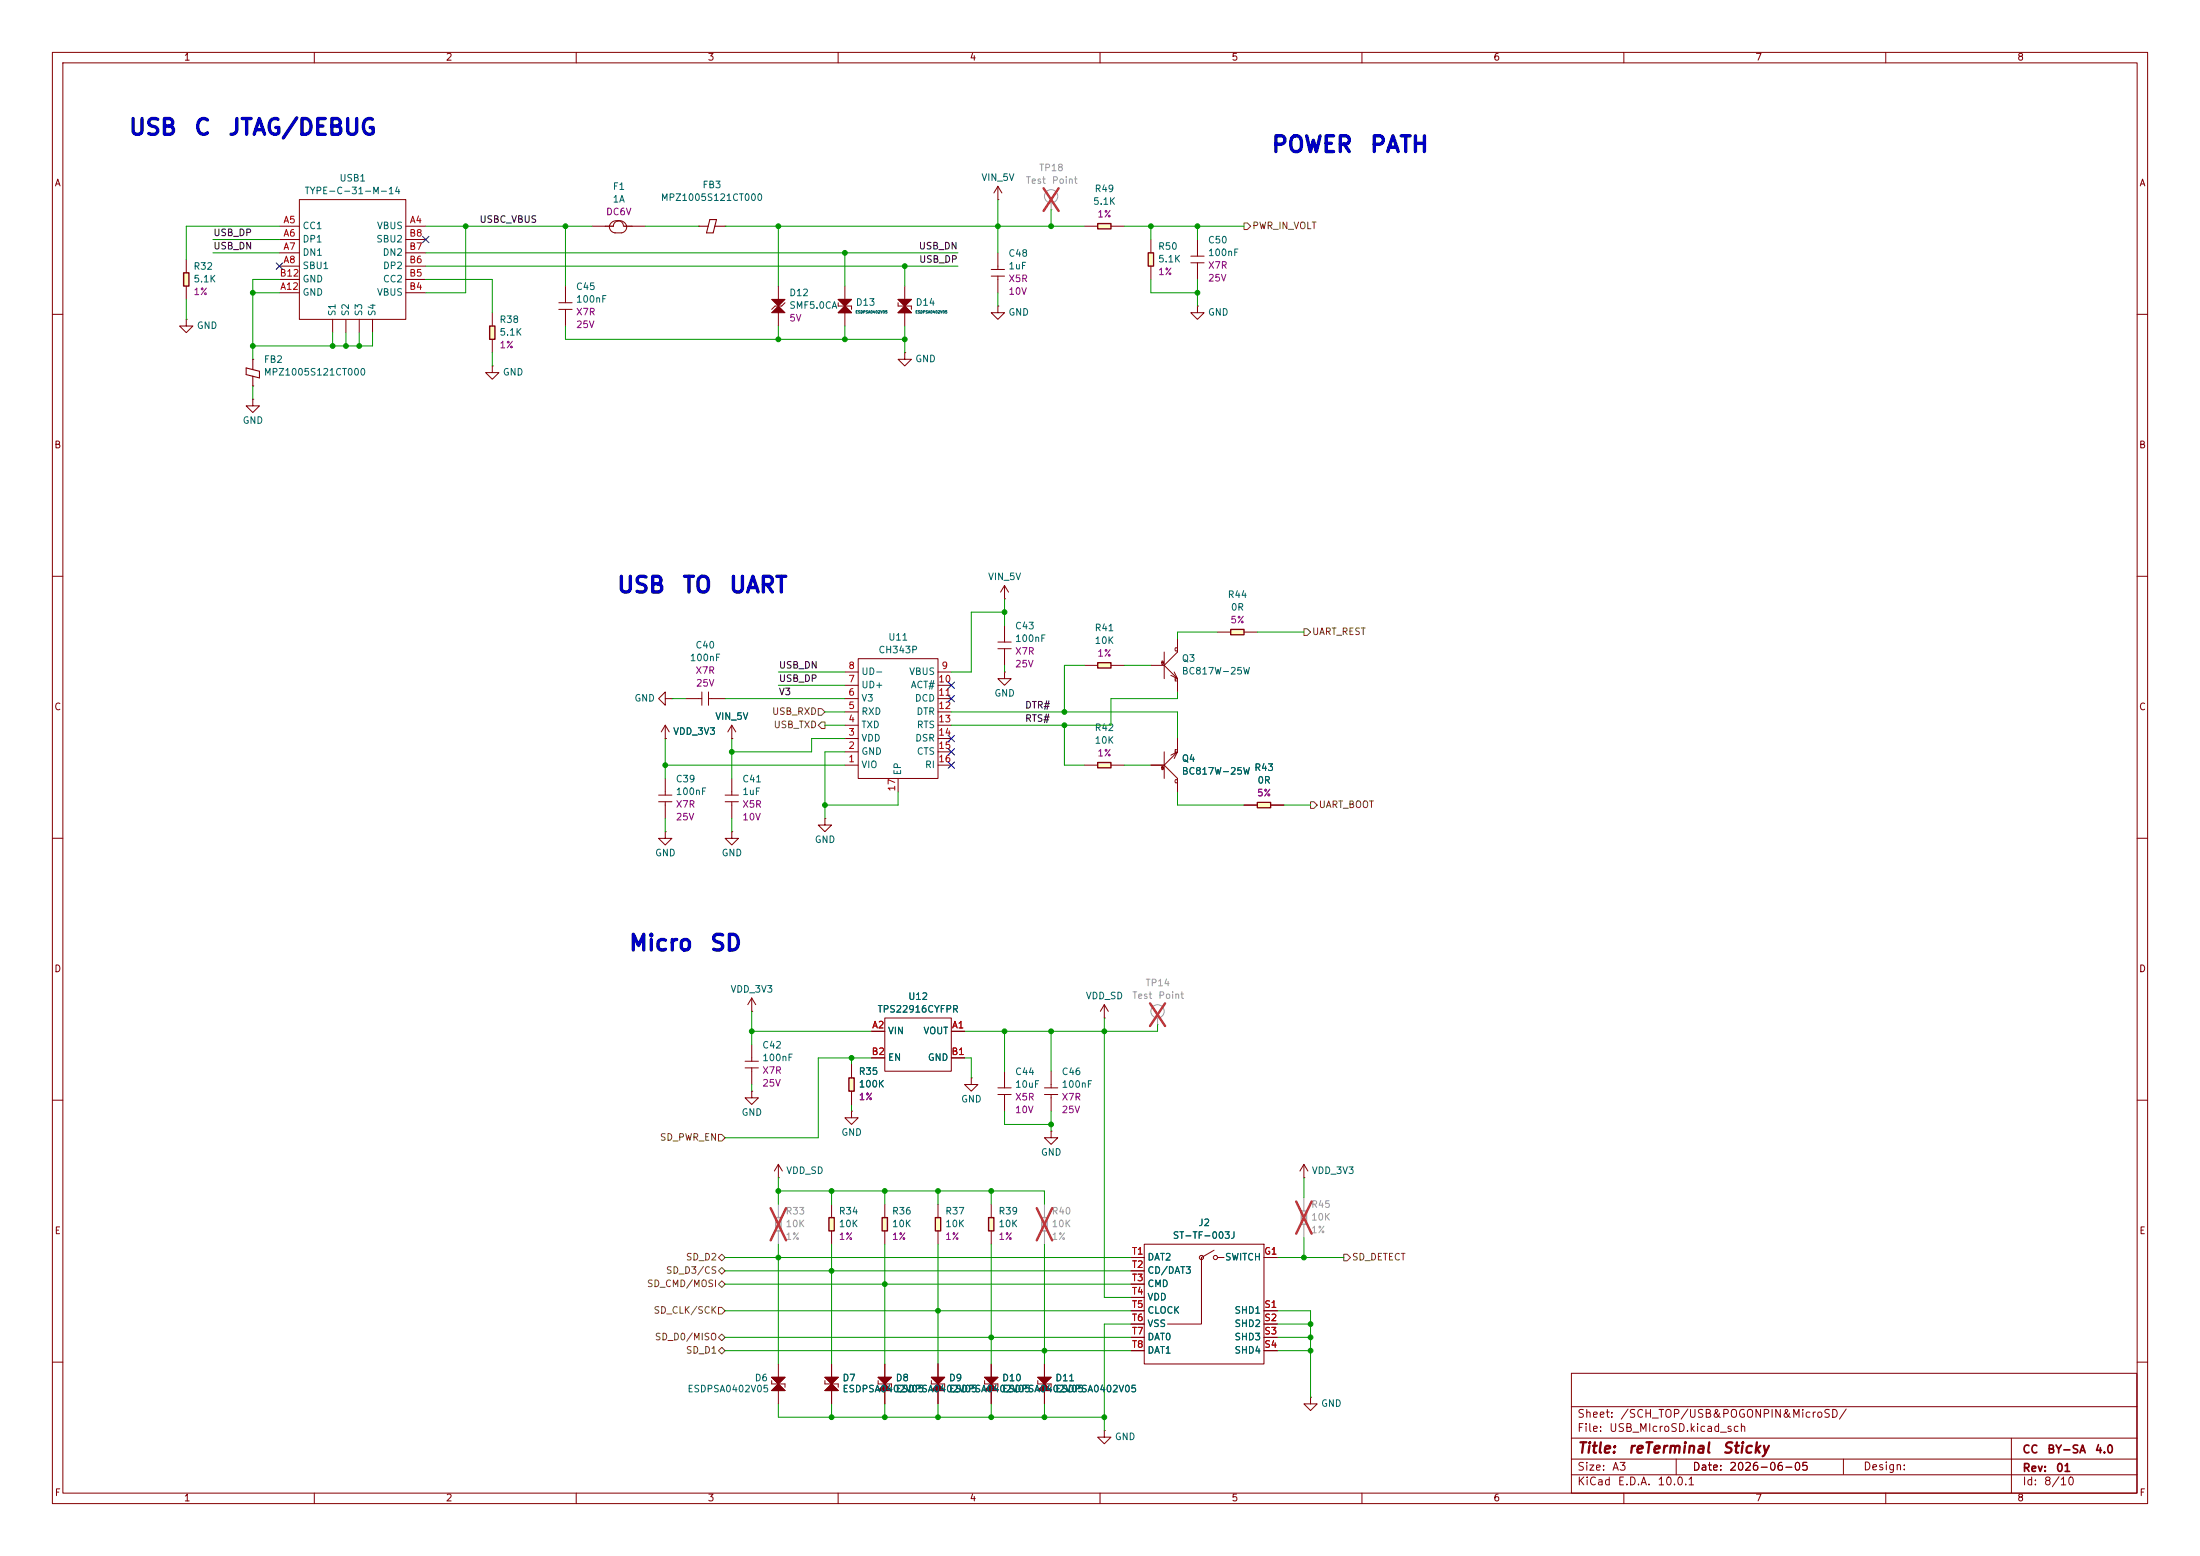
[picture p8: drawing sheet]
<svg xmlns="http://www.w3.org/2000/svg" width="420mm" height="297mm" viewBox="0 0 420 297" stroke-linecap="round" stroke-linejoin="round" font-family="sans-serif">
<g fill="none" stroke="#840000" stroke-width=".19">
<path d="M10 10h400v277h-400zM12 12h396v273h-396zM60 10v2M110 10v2M160 10v2M210 10v2M260 10v2M310 10v2M360 10v2M10 60h2M408 60h2M10 110h2"/>
<path d="M408 110h2M10 160h2M408 160h2M10 210h2M408 210h2M10 260h2M300 262.1h107.9v22.9h-107.9zM300 278.5h108M300 274.5h108M300 268.5h108M320 278.5v3M351.9 278.5v2.9"/>
<path d="M384 274.5v4M384 278.5v6.5M408 260h2M60 285v2M110 285v2M160 285v2M210 285v2M260 285v2M300 281.5h108M310 285v2M360 285v2"/>
</g>
<path d="M219.2 48.3h1v2.5h-1z" fill="#ffffc2"/>
<path d="M219.2 48.3h1v2.5h-1z" fill="none" stroke="#840000" stroke-width=".25"/>
<g fill="none" stroke="#840000" stroke-width=".19">
<path d="M219.7 45.7v2.6M219.7 50.8v2.5M210.8 194.3h.1M210.8 191.8l-.7 1.2M210.8 191.8l.8 1.2M210.8 191.8v2.5M143.5 208.3v1.3h1.3l-1.3 1.2-1.3-1.2h1.3M143.5 208.3h.1M248.9 224.8h.1M248.9 222.2l-.7 1.3M248.9 222.2l.8 1.3M248.9 222.2v2.6"/>
<path d="M147.3 262.9h2.6l-2.6 2.5h2.6zM147.3 263.5v.7h2.6v.6M148.6 260.3v2.6M148.6 265.4v2.6M250.2 266.7v1.3h1.3l-1.3 1.2-1.3-1.2h1.3M250.2 266.7h.1"/>
</g>
<g fill="#840000" stroke="#840000" stroke-width=".19">
<path d="M147.3 265.4l1.3-1.2 1.3 1.2z"/>
<path d="M147.3 262.9h2.6l-1.3 1.3z"/>
</g>
<path d="M248.4 231.1h1v2.6h-1z" fill="#f0f0f0"/>
<path d="M248.4 231.1h1v2.6h-1z" fill="none" stroke="#a1a1a1" stroke-width=".25"/>
<path d="M248.9 228.6v2.5M248.9 233.7v2.5" fill="none" stroke="#a1a1a1" stroke-width=".19"/>
<path d="M247.4 229.3l3 6.2M250.4 229.3l-3 6.2" fill="none" stroke="#e12e31" stroke-width=".46"/>
<g fill="none" stroke="#840000" stroke-width=".19">
<path d="M106.7 57.8h2.5M106.7 59.1h2.5M107.9 54.6v3.2M107.9 59.1v3.1M148.6 54.6v2.6M148.6 59.7v2.5M149.9 57.8l-.7 .6h-1.2l-.7 .7M160 57.8v.6h2.6v.7M160 57.2h2.6l-2.6 2.5h2.6zM161.3 54.6v2.6M161.3 59.7v2.5M171.4 57.8v.6h2.6v.7"/>
<path d="M171.4 57.2h2.6l-2.6 2.5h2.6zM172.7 54.6v2.6M172.7 59.7v2.5M172.7 67.3v1.3h1.3l-1.3 1.3-1.3-1.3h1.3M172.7 67.3h.1M139.7 138.4l-.8 1.3M139.7 138.4l.8 1.3M139.7 138.4v2.6M139.7 141h.1M143.5 199.4v3.2M166.4 196.9h2.5M168.9 194.3h12.7v10.2h-12.7z"/>
<path d="M181.6 196.9h2.5M142.2 202.6h2.6M142.2 203.8h2.6M143.5 203.8v3.2M166.4 201.9h2.5M181.6 201.9h2.5"/>
</g>
<g fill="#840000" stroke="#840000" stroke-width=".19">
<path d="M147.3 59.7l1.3-1.3 1.3 1.3z"/>
<path d="M147.3 57.2h2.6l-1.3 1.2z"/>
<path d="M160 59.7l1.3-1.3 1.3 1.3z"/>
<path d="M160 57.2h2.6l-1.3 1.2z"/>
<path d="M171.4 59.7l1.3-1.3 1.3 1.3z"/>
<path d="M171.4 57.2h2.6l-1.3 1.2z"/>
</g>
<path d="M162.1 205.7h1v2.6h-1z" fill="#ffffc2"/>
<path d="M162.1 205.7h1v2.6h-1z" fill="none" stroke="#840000" stroke-width=".25"/>
<g fill="none" stroke="#840000" stroke-width=".19">
<path d="M57.1 38.1h20.4v22.9h-20.4zM53.3 43.2h3.8M53.3 45.7h3.8M53.3 48.3h3.8M53.3 50.8h3.8M53.3 55.9h3.8M53.3 53.3h3.8M77.5 43.2h3.8M77.5 45.7h3.8M77.5 48.3h3.8M77.5 50.8h3.8M77.5 55.9h3.8"/>
<path d="M77.5 53.3h3.8M48.3 73.7h.1M48.3 68.6h.1M48.3 76.2v1.3h1.2l-1.2 1.2-1.3-1.2h1.3M48.3 76.2h.1M63.5 61v2.5M66 61v2.5M68.6 61v2.5M71.1 61v2.5M94 69.9v1.2h1.2l-1.2 1.3-1.3-1.3h1.3M94 69.9h.1M130.8 133.4h3.2"/>
<path d="M134 132.1v2.5M135.3 133.4h3.1M135.3 132.1v2.5M161.3 138.4h2.5M161.3 135.9h2.5M161.3 133.4h2.5M161.3 130.8h2.5M161.3 128.3h2.5M163.8 125.7h15.3v22.9h-15.3zM179.1 138.4h2.5M179.1 135.9h2.5M179.1 133.4h2.5"/>
<path d="M179.1 130.8h2.5M179.1 128.3h2.5M138.4 151.8h2.6M138.4 153h2.6M139.7 148.6v3.2M139.7 153v3.2M161.3 146.1h2.5M161.3 143.5h2.5M161.3 141h2.5M171.4 148.6v2.5M179.1 146.1h2.5M179.1 143.5h2.5"/>
<path d="M179.1 141h2.5M162.6 203.2v2.5M162.6 208.3v2.5M198.1 262.9h2.6l-2.6 2.5h2.6zM198.1 263.5v.7h2.6v.6M199.4 260.3v2.6M199.4 265.4v2.6"/>
</g>
<g fill="#840000" stroke="#840000" stroke-width=".19">
<path d="M199.4 264.2l1.3 1.2h-2.6z"/>
<path d="M198.1 262.9h2.6l-1.3 1.3z"/>
</g>
<path d="M47 70.2l2.5 .7v1.2l-2.5-.6zM48.3 68.6v1.9M48.3 71.8v1.9" fill="none" stroke="#840000" stroke-width=".2"/>
<path d="M93.5 62.2h1v2.6h-1z" fill="#ffffc2"/>
<path d="M93.5 62.2h1v2.6h-1z" fill="none" stroke="#840000" stroke-width=".25"/>
<path d="M94 59.7v2.5M35.6 61v1.2h-1.3l1.3 1.3 1.2-1.3h-1.2M35.6 61h.1M94 64.8v2.5M143.5 193h.1M143.5 190.5l-.8 1.3M143.5 190.5l.8 1.3M143.5 190.5v2.5" fill="none" stroke="#840000" stroke-width=".19"/>
<path d="M35.1 52.1h1v2.5h-1z" fill="#ffffc2"/>
<path d="M35.1 52.1h1v2.5h-1zM115.6 43.2h1.5M119.1 43.2h1.5" fill="none" stroke="#840000" stroke-width=".25"/>
<g fill="none" stroke="#840000" stroke-width=".19">
<path d="M35.6 49.5v2.6M35.6 54.6v2.6M113 43.2h2.6M117.1 43.2a.96 .96 0 0 1 1-1 .96 .96 0 0 1 .9 1M117.9 42.2a1.23 1.23 0 0 1 1.6 .6 1.23 1.23 0 0 1-.6 1.6l-1.6 .1M118 42.2a1.19 1.19 0 0 0-1.6 .8 1.19 1.19 0 0 0 1 1.4l.1 .1M120.6 43.2h2.6M133.3 43.2h.1M138.4 43.2h.1M189.2 51.4h2.6M189.2 52.7h2.6M190.5 58.4v1.3h1.3l-1.3 1.3-1.3-1.3h1.3"/>
<path d="M190.5 58.4h.1M190.5 48.3v3.1M190.5 52.7v3.2M227.3 48.9h2.6M227.3 50.2h2.6M228.6 58.4v1.3h1.3l-1.3 1.3-1.3-1.3h1.3M228.6 58.4h.1M228.6 45.7v3.2M228.6 50.2v3.1M127 133.4v-1.3l-1.3 1.3 1.3 1.2v-1.2h1.3M127 138.4l-.8 1.3M127 138.4l.8 1.3"/>
<path d="M127 138.4v2.6M128.3 133.4h.1M127 141h.1M200.7 215.9v1.3h1.2l-1.2 1.2-1.3-1.2h1.3M200.7 215.9h.1M148.6 224.8h.1M148.6 222.2l-.8 1.3M148.6 222.2l.8 1.3M148.6 222.2v2.6"/>
</g>
<path d="M133.3 43.2h1.9M135.5 41.9h1.3l-.7 2.6h-1.2zM136.5 43.2h1.9" fill="none" stroke="#840000" stroke-width=".2"/>
<g fill="none" stroke="#a1a1a1" stroke-width=".19">
<path d="M200.7 38.7v1.3M200.7 40h.1"/>
<circle cx="200.7" cy="37.5" r="1.27"/>
</g>
<path d="M199.2 35.9l2.9 4.4M202.1 35.9l-2.9 4.4" fill="none" stroke="#e12e31" stroke-width=".46"/>
<path d="M209.5 42.7h2.6v1h-2.6z" fill="#ffffc2"/>
<path d="M209.5 42.7h2.6v1h-2.6z" fill="none" stroke="#840000" stroke-width=".25"/>
<g fill="none" stroke="#840000" stroke-width=".19">
<path d="M190.5 38.1h.1M190.5 35.6l-.8 1.2M190.5 35.6l.8 1.2M190.5 35.6v2.5M207 43.2h2.5M212.1 43.2h2.5M199.4 207.6h2.5M199.4 208.9h2.5M200.7 204.5v3.1M200.7 208.9v3.2M218.4 237.5h22.9v22.8h-22.9zM231.8 238.6l-2.4 1.4v12.7h-6.5"/>
<path d="M215.9 240h2.5M215.9 250.2h2.5M215.9 252.7h2.5M215.9 255.3h2.5M215.9 257.8h2.5M215.9 242.6h2.5M215.9 245.1h2.5M215.9 247.6h2.5M232.4 240h1.3M241.3 240h2.5M241.3 250.2h2.5M241.3 252.7h2.5"/>
<path d="M241.3 255.3h2.5M241.3 257.8h2.5"/>
<circle cx="229.4" cy="240" r=".4"/>
<circle cx="232" cy="240" r=".4"/>
</g>
<path d="M209.5 126.5h2.6v1h-2.6z" fill="#ffffc2"/>
<path d="M209.5 126.5h2.6v1h-2.6z" fill="none" stroke="#840000" stroke-width=".25"/>
<path d="M191.8 119.4v3.2M190.5 122.6h2.5M190.5 123.8h2.5M191.8 123.8v3.2M207 127h2.5M212.1 127h2.5M190.5 207.6h2.5M190.5 208.9h2.5M191.8 204.5v3.1M191.8 208.9v3.2" fill="none" stroke="#840000" stroke-width=".19"/>
<path d="M234.9 120.1h2.6v1.1h-2.6z" fill="#ffffc2"/>
<path d="M234.9 120.1h2.6v1.1h-2.6z" fill="none" stroke="#840000" stroke-width=".25"/>
<g fill="none" stroke="#840000" stroke-width=".19">
<path d="M191.8 114.3h.1M191.8 111.8l-.8 1.2M191.8 111.8l.7 1.2M191.8 111.8v2.5M232.4 120.7h2.5M237.5 120.7h2.5M125.7 151.8h2.6M125.7 153h2.6M127 158.8v1.2h1.3l-1.3 1.3-1.3-1.3h1.3M127 158.8h.1M127 148.6v3.2M127 153v3.2"/>
<path d="M139.7 158.8v1.2h1.3l-1.3 1.3-1.3-1.3h1.3M139.7 158.8h.1M157.5 156.2v1.3h1.2l-1.2 1.3-1.3-1.3h1.3M157.5 156.2h.1M162.6 212.1v1.3h1.2l-1.2 1.2-1.3-1.2h1.3M162.6 212.1h.1M185.4 205.7v1.3h1.3l-1.3 1.3-1.3-1.3h1.3M185.4 205.7h.1"/>
</g>
<path d="M168.4 232.4h1v2.5h-1z" fill="#ffffc2"/>
<path d="M168.4 232.4h1v2.5h-1z" fill="none" stroke="#840000" stroke-width=".25"/>
<path d="M168.9 229.9v2.5M168.9 234.9v2.6" fill="none" stroke="#840000" stroke-width=".19"/>
<path d="M178.6 232.4h1v2.5h-1z" fill="#ffffc2"/>
<path d="M178.6 232.4h1v2.5h-1z" fill="none" stroke="#840000" stroke-width=".25"/>
<path d="M179.1 229.9v2.5M179.1 234.9v2.6" fill="none" stroke="#840000" stroke-width=".19"/>
<path d="M188.7 232.4h1v2.5h-1z" fill="#ffffc2"/>
<path d="M188.7 232.4h1v2.5h-1z" fill="none" stroke="#840000" stroke-width=".25"/>
<path d="M189.2 229.9v2.5M189.2 234.9v2.6" fill="none" stroke="#840000" stroke-width=".19"/>
<path d="M198.9 232.4h1v2.5h-1z" fill="#f0f0f0"/>
<path d="M198.9 232.4h1v2.5h-1z" fill="none" stroke="#a1a1a1" stroke-width=".25"/>
<path d="M199.4 229.9v2.5M199.4 234.9v2.6" fill="none" stroke="#a1a1a1" stroke-width=".19"/>
<path d="M197.9 230.6l3 6.2M200.9 230.6l-3 6.2" fill="none" stroke="#e12e31" stroke-width=".46"/>
<g fill="none" stroke="#840000" stroke-width=".19">
<path d="M191.8 128.3v1.2h1.2l-1.2 1.3-1.3-1.3h1.3M191.8 128.3h.1M219.7 127h2.5M222.2 124.5v5M222.2 127l2.6 2.5M223.5 128.9l1.3 .6M224.2 128.3l.6 1.2M224.8 121.9v2.6l-2.6 2.5M224.8 129.5v2.6M219.7 146.1h2.5M222.2 143.5v5.1M222.2 146.1l2.6 2.5v2.5"/>
<path d="M224.8 141v2.5M224.8 143.5l-2.6 2.6M224.8 143.5l-1.3 .6M224.8 143.5l-.6 1.3M157.5 262.9h2.5l-2.5 2.5h2.5zM157.5 263.5v.7h2.5v.6M158.7 260.3v2.6M158.7 265.4v2.6M167.6 262.9h2.6l-2.6 2.5h2.6zM167.6 263.5v.7h2.6v.6M168.9 260.3v2.6M168.9 265.4v2.6"/>
<path d="M177.8 262.9h2.5l-2.5 2.5h2.5zM177.8 263.5v.7h2.5v.6M179.1 260.3v2.6M179.1 265.4v2.6M188 262.9h2.5l-2.5 2.5h2.5zM188 263.5v.7h2.5v.6M189.2 260.3v2.6M189.2 265.4v2.6M210.8 273v1.3h1.3l-1.3 1.3-1.3-1.3h1.3M210.8 273h.1"/>
</g>
<g fill="#840000" stroke="#840000" stroke-width=".19">
<path d="M189.2 264.2l1.3 1.2h-2.5z"/>
<path d="M188 262.9h2.5l-1.3 1.3z"/>
<path d="M179.1 264.2l1.2 1.2h-2.5z"/>
<path d="M177.8 262.9h2.5l-1.2 1.3z"/>
<path d="M168.9 264.2l1.3 1.2h-2.6z"/>
<path d="M167.6 262.9h2.6l-1.3 1.3z"/>
<path d="M157.5 265.4l1.2-1.2 1.3 1.2z"/>
<path d="M157.5 262.9h2.5l-1.3 1.3z"/>
</g>
<path d="M240 153.2h2.6v1h-2.6z" fill="#ffffc2"/>
<path d="M240 153.2h2.6v1h-2.6z" fill="none" stroke="#840000" stroke-width=".25"/>
<path d="M237.5 153.7h2.5M242.6 153.7h2.5" fill="none" stroke="#840000" stroke-width=".19"/>
<g fill="none" stroke="#a1a1a1" stroke-width=".19">
<path d="M221 195.6h.1M221 194.3v1.3"/>
<circle cx="221" cy="193" r="1.27"/>
</g>
<path d="M219.5 191.5l2.9 4.3M222.4 191.5l-2.9 4.3" fill="none" stroke="#e12e31" stroke-width=".46"/>
<path d="M209.5 145.5h2.6v1.1h-2.6z" fill="#ffffc2"/>
<path d="M209.5 145.5h2.6v1.1h-2.6z" fill="none" stroke="#840000" stroke-width=".25"/>
<path d="M207 146.1h2.5M212.1 146.1h2.5" fill="none" stroke="#840000" stroke-width=".19"/>
<path d="M148.1 232.4h1v2.5h-1z" fill="#f0f0f0"/>
<path d="M148.1 232.4h1v2.5h-1z" fill="none" stroke="#a1a1a1" stroke-width=".25"/>
<path d="M148.6 229.9v2.5M148.6 234.9v2.6" fill="none" stroke="#a1a1a1" stroke-width=".19"/>
<path d="M147.1 230.6l3 6.2M150.1 230.6l-3 6.2" fill="none" stroke="#e12e31" stroke-width=".46"/>
<path d="M158.2 232.4h1.1v2.5h-1.1z" fill="#ffffc2"/>
<path d="M158.2 232.4h1.1v2.5h-1.1z" fill="none" stroke="#840000" stroke-width=".25"/>
<g fill="none" stroke="#840000" stroke-width=".19">
<path d="M127 141h.1M139.7 141h.1M219.7 146.1h2.5M224.8 141v2.5M224.8 148.6v2.5M237.5 153.7h2.5M242.6 153.7h2.5M166.4 196.9h2.5M181.6 196.9h2.5M162.6 203.2v2.5M162.6 208.3v2.5M166.4 201.9h2.5"/>
<path d="M181.6 201.9h2.5M158.7 229.9v2.5M158.7 234.9v2.6M215.9 240h2.5M215.9 250.2h2.5M215.9 252.7h2.5M215.9 255.3h2.5M215.9 257.8h2.5M215.9 242.6h2.5M215.9 245.1h2.5M215.9 247.6h2.5M241.3 240h2.5"/>
<path d="M241.3 250.2h2.5M241.3 252.7h2.5M241.3 255.3h2.5M241.3 257.8h2.5M158.7 260.3v2.6M158.7 265.4v2.6M168.9 260.3v2.6M168.9 265.4v2.6M179.1 260.3v2.6M179.1 265.4v2.6M189.2 260.3v2.6M189.2 265.4v2.6"/>
<path d="M199.4 260.3v2.6M199.4 265.4v2.6"/>
</g>
<g fill="none" stroke="#725600" stroke-width=".19">
<path d="M237.5 42.5h.6l.7 .7-.7 .6h-.6zM156.2 135.3h.6l.7 .6-.7 .6h-.6zM156.8 137.8h.7v1.3h-.7l-.6-.7zM248.9 120h.7l.6 .7-.6 .6h-.7zM250.2 153h.6l.7 .7-.7 .6h-.6zM137.2 216.5h.6l.6 .7-.6 .6h-.6zM256.5 239.4h.7l.6 .6-.6 .7h-.7zM137.2 255.3l.6-.7 .6 .7-.6 .6zM137.2 242.6l.6-.7 .6 .7-.6 .6zM137.2 240l.6-.6 .6 .6-.6 .7zM137.2 245.1l.6-.6 .6 .6-.6 .6zM137.2 249.6h.6l.6 .6-.6 .6h-.6z"/>
<path d="M137.2 257.8l.6-.6 .6 .6-.6 .6z"/>
</g>
<g fill="none" stroke="#009600" stroke-width=".19">
<path d="M190.5 38.1v10.2M35.6 57.2v3.8M40.6 48.3h12.7M40.6 45.7h12.7M48.3 55.9h5M53.3 43.2h-17.7v6.3M53.3 53.3h-5v15.3M81.3 53.3h12.7v6.4M81.3 43.2h31.7M81.3 48.3h101.6M81.3 50.8h101.6M88.9 43.2v12.7h-7.6"/>
<path d="M107.9 43.2v11.4M123.2 43.2h10.1M138.4 43.2h68.6M148.6 43.2v11.4M161.3 48.3v6.3M172.7 50.8v3.8M190.5 55.9v2.5M200.7 40v3.2M214.6 43.2h22.9M219.7 53.3v2.6h8.9M219.7 43.2v2.5M228.6 43.2v2.5"/>
<path d="M228.6 53.3v5.1M48.3 73.7v2.5M63.5 63.5v2.5M66 63.5v2.5M68.6 63.5v2.5M71.1 63.5v2.5h-22.8M94 67.3v2.6M107.9 62.2v2.6h64.8M148.6 62.2v2.6M161.3 62.2v2.6M172.7 62.2v5.1M191.8 116.8h-6.4v11.5h-3.8"/>
<path d="M191.8 114.3v5.1M128.3 133.4h2.5M138.4 133.4h22.9M148.6 128.3h12.7M148.6 130.8h12.7M157.5 138.4h3.8M157.5 135.9h3.8M181.6 135.9h43.2v5.1M191.8 127v1.3M203.2 138.4v7.7h3.8M207 127h-3.8v8.9M214.6 127h5.1"/>
<path d="M224.8 132.1v1.3h-12.7v5h-30.5M232.4 120.7h-7.6v1.2M240 120.7h8.9M127 141v7.6M127 156.2v2.6M127 146.1h34.3M139.7 141v7.6M139.7 156.2v2.6M161.3 141h-6.4v2.5h-15.2M161.3 143.5h-3.8v12.7M171.4 151.1v2.6h-13.9M214.6 146.1h5.1"/>
<path d="M224.8 151.1v2.6h12.7M245.1 153.7h5.1M143.5 193v6.4M143.5 196.9h22.9M191.8 196.9v7.6M200.7 196.9v7.6M210.8 194.3v53.3h5.1M221 195.6v1.3h-36.9M143.5 207v1.3M162.6 201.9v1.3M162.6 210.8v1.3M166.4 201.9h-10.2v15.3h-17.8"/>
<path d="M184.1 201.9h1.3v3.8M191.8 212.1v2.5h8.9M200.7 212.1v3.8M148.6 224.8v5.1M148.6 237.5v22.8M148.6 227.3h50.8v2.6M158.7 227.3v2.6M158.7 237.5v22.8M168.9 227.3v2.6M168.9 237.5v22.8M179.1 227.3v2.6M179.1 237.5v22.8"/>
<path d="M189.2 227.3v2.6M189.2 237.5v22.8M199.4 237.5v22.8M248.9 224.8v3.8M248.9 236.2v3.8M138.4 255.3h77.5M138.4 257.8h77.5M138.4 250.2h77.5M138.4 242.6h77.5M138.4 240h77.5M138.4 245.1h77.5M215.9 252.7h-5.1v20.3"/>
<path d="M243.8 255.3h6.4M243.8 257.8h6.4M243.8 250.2h6.4v16.5M243.8 252.7h6.4M243.8 240h12.7M148.6 268v2.5h62.2M158.7 268v2.5M168.9 268v2.5M179.1 268v2.5M189.2 268v2.5M199.4 268v2.5"/>
</g>
<g fill="none" stroke="#000084" stroke-width=".19">
<path d="M52.7 50.2l1.2 1.2M53.9 50.2l-1.2 1.2M80.7 45.1l1.2 1.2M81.9 45.1l-1.2 1.2M181 130.2l1.2 1.2M181 132.7l1.2 1.3M182.2 130.2l-1.2 1.2M182.2 132.7l-1.2 1.3M181 142.9l1.2 1.2M181 145.4l1.2 1.3M181 140.4l1.2 1.2M182.2 142.9l-1.2 1.2"/>
<path d="M182.2 145.4l-1.2 1.3M182.2 140.4l-1.2 1.2"/>
</g>
<g fill="#009600" stroke="#009600" stroke-width=".19">
<circle cx="66" cy="66" r=".46"/>
<circle cx="63.5" cy="66" r=".46"/>
<circle cx="48.3" cy="55.9" r=".46"/>
<circle cx="68.6" cy="66" r=".46"/>
<circle cx="48.3" cy="66" r=".46"/>
<circle cx="228.6" cy="43.2" r=".46"/>
<circle cx="228.6" cy="55.9" r=".46"/>
<circle cx="219.7" cy="43.2" r=".46"/>
<circle cx="161.3" cy="64.8" r=".46"/>
<circle cx="148.6" cy="64.8" r=".46"/>
<circle cx="88.9" cy="43.2" r=".46"/>
<circle cx="161.3" cy="48.3" r=".46"/>
<circle cx="148.6" cy="43.2" r=".46"/>
<circle cx="107.9" cy="43.2" r=".46"/>
<circle cx="190.5" cy="43.2" r=".46"/>
<circle cx="200.7" cy="43.2" r=".46"/>
<circle cx="172.7" cy="50.8" r=".46"/>
<circle cx="172.7" cy="64.8" r=".46"/>
<circle cx="191.8" cy="116.8" r=".46"/>
<circle cx="250.2" cy="257.8" r=".46"/>
<circle cx="250.2" cy="255.3" r=".46"/>
<circle cx="189.2" cy="255.3" r=".46"/>
<circle cx="199.4" cy="257.8" r=".46"/>
<circle cx="250.2" cy="252.7" r=".46"/>
<circle cx="189.2" cy="270.5" r=".46"/>
<circle cx="199.4" cy="270.5" r=".46"/>
<circle cx="248.9" cy="240" r=".46"/>
<circle cx="210.8" cy="270.5" r=".46"/>
<circle cx="143.5" cy="196.9" r=".46"/>
<circle cx="158.7" cy="227.3" r=".46"/>
<circle cx="162.6" cy="201.9" r=".46"/>
<circle cx="127" cy="146.1" r=".46"/>
<circle cx="179.1" cy="270.5" r=".46"/>
<circle cx="168.9" cy="270.5" r=".46"/>
<circle cx="179.1" cy="227.3" r=".46"/>
<circle cx="168.9" cy="227.3" r=".46"/>
<circle cx="158.7" cy="270.5" r=".46"/>
<circle cx="179.1" cy="250.2" r=".46"/>
<circle cx="189.2" cy="227.3" r=".46"/>
<circle cx="203.2" cy="135.9" r=".46"/>
<circle cx="148.6" cy="227.3" r=".46"/>
<circle cx="168.9" cy="245.1" r=".46"/>
<circle cx="158.7" cy="242.6" r=".46"/>
<circle cx="148.6" cy="240" r=".46"/>
<circle cx="157.5" cy="153.7" r=".46"/>
<circle cx="139.7" cy="143.5" r=".46"/>
<circle cx="210.8" cy="196.9" r=".46"/>
<circle cx="200.7" cy="196.9" r=".46"/>
<circle cx="200.7" cy="214.6" r=".46"/>
<circle cx="203.2" cy="138.4" r=".46"/>
<circle cx="191.8" cy="196.9" r=".46"/>
</g>
<g font-size="3" fill="#0000c2">
<text x="24.4" y="26.5">USB</text>
<text x="36.9" y="26.5">C</text>
<text x="43.4" y="26.5">JTAG/DEBUG</text>
<text x="242.6" y="29.8">POWER</text>
<text x="261.3" y="29.8">PATH</text>
<text x="117.6" y="113.9">USB</text>
<text x="130.1" y="113.9">TO</text>
<text x="139" y="113.9">UART</text>
<text x="119.9" y="182.2">Micro</text>
<text x="135.4" y="182.2">SD</text>
</g>
<g font-size="2" fill="#840000">
<text x="301" y="277.9">Title:</text>
<text x="310.6" y="277.9">reTerminal</text>
<text x="328.7" y="277.9">Sticky</text>
</g>
<g font-size="1.5" fill="#840000">
<text x="301" y="273.7">File:</text>
<text x="301" y="271">Sheet:</text>
<text x="307.1" y="273.7">USB_MIcroSD.kicad_sch</text>
<text x="309.2" y="271">/SCH_TOP/USB&amp;POGONPIN&amp;MicroSD/</text>
<text x="301" y="281.1">Size:</text>
<text x="307.6" y="281.1">A3</text>
<text x="323" y="281.1">Date:</text>
<text x="330" y="281.1">2026-06-05</text>
<text x="355.6" y="281">Design:</text>
<text x="386" y="277.8">CC</text>
<text x="386" y="281.3">Rev:</text>
<text x="390.7" y="277.8">BY-SA</text>
<text x="392.4" y="281.3">01</text>
<text x="399.8" y="277.8">4.0</text>
<text x="301" y="283.9">KiCad</text>
<text x="308.7" y="283.9">E.D.A.</text>
<text x="316.3" y="283.9">10.0.1</text>
<text x="386" y="283.9">Id:</text>
<text x="390.1" y="283.9">8/10</text>
</g>
<g font-size="1.3" fill="#840000">
<text x="35" y="11.9">1</text>
<text x="85" y="11.9">2</text>
<text x="135" y="11.9">3</text>
<text x="185" y="11.9">4</text>
<text x="235" y="11.9">5</text>
<text x="285" y="11.9">6</text>
<text x="335" y="11.9">7</text>
<text x="385" y="11.9">8</text>
<text x="10.3" y="35.9">A</text>
<text x="408.3" y="35.9">A</text>
<text x="10.3" y="85.9">B</text>
<text x="408.2" y="85.9">B</text>
<text x="10.3" y="135.9">C</text>
<text x="408.2" y="135.9">C</text>
<text x="10.3" y="185.9">D</text>
<text x="408.2" y="185.9">D</text>
<text x="10.3" y="235.9">E</text>
<text x="408.3" y="235.9">E</text>
<text x="10.3" y="285.9">F</text>
<text x="35" y="286.9">1</text>
<text x="85" y="286.9">2</text>
<text x="135" y="286.9">3</text>
<text x="185" y="286.9">4</text>
<text x="235" y="286.9">5</text>
<text x="285" y="286.9">6</text>
<text x="335" y="286.9">7</text>
<text x="385" y="286.9">8</text>
<text x="408.3" y="285.9">F</text>
</g>
<g font-size="1.3" fill="#006464">
<text x="64.7" y="34.9">USB1</text>
<text x="187.3" y="34.8">VIN_5V</text>
<text x="58" y="37.4">TYPE-C-31-M-14</text>
<text x="116.9" y="39">1A</text>
<text x="116.9" y="36.6">F1</text>
<text x="126.1" y="38.7">MPZ1005S121CT000</text>
<text x="134" y="36.2">FB3</text>
<text x="208.6" y="39.4">5.1K</text>
<text x="208.9" y="37">R49</text>
<text x="57.7" y="44">CC1</text>
<text x="57.7" y="46.6">DP1</text>
<text x="71.7" y="46.6">SBU2</text>
<text x="71.9" y="44">VBUS</text>
<text x="221" y="48">R50</text>
<text x="230.5" y="46.8">C50</text>
<text x="36.8" y="51.8">R32</text>
<text x="57.7" y="49.1">DN1</text>
<text x="57.7" y="51.7">SBU1</text>
<text x="72.9" y="49.1">DN2</text>
<text x="73" y="51.7">DP2</text>
<text x="192.4" y="49.3">C48</text>
<text x="192.4" y="51.7">1uF</text>
<text x="221" y="50.4">5.1K</text>
<text x="230.5" y="49.2">100nF</text>
<text x="36.8" y="54.2">5.1K</text>
<text x="57.7" y="56.7">GND</text>
<text x="57.7" y="54.2">GND</text>
<text x="71.9" y="56.7">VBUS</text>
<text x="73" y="54.2">CC2</text>
<text x="109.9" y="55.7">C45</text>
<text x="109.9" y="58.1">100nF</text>
<text x="150.6" y="56.8">D12</text>
<text x="150.6" y="59.2">SMF5.0CA</text>
<text x="163.3" y="58.7">D13</text>
<text x="174.7" y="58.7">D14</text>
<text x="37.5" y="63.1">GND</text>
<text x="64.4" y="60.5" transform="rotate(-90 64.4 60.5)">S1</text>
<text x="66.9" y="60.5" transform="rotate(-90 66.9 60.5)">S2</text>
<text x="69.4" y="60.5" transform="rotate(-90 69.4 60.5)">S3</text>
<text x="72" y="60.5" transform="rotate(-90 72 60.5)">S4</text>
<text x="95.2" y="61.9">R38</text>
<text x="95.3" y="64.4">5.1K</text>
<text x="192.4" y="60.6">GND</text>
<text x="230.5" y="60.6">GND</text>
<text x="50.3" y="69.6">FB2</text>
<text x="50.3" y="72">MPZ1005S121CT000</text>
<text x="95.9" y="72">GND</text>
<text x="174.6" y="69.4">GND</text>
<text x="46.2" y="81.2">GND</text>
<text x="188.5" y="111">VIN_5V</text>
<text x="234.3" y="114.4">R44</text>
<text x="234.9" y="116.9">0R</text>
<text x="132.7" y="124.1">C40</text>
<text x="167.6" y="125">CH343P</text>
<text x="169.5" y="122.6">U11</text>
<text x="193.7" y="120.4">C43</text>
<text x="193.7" y="122.8">100nF</text>
<text x="208.9" y="120.8">R41</text>
<text x="208.9" y="123.2">10K</text>
<text x="131.6" y="126.5">100nF</text>
<text x="164.3" y="131.7">UD+</text>
<text x="164.3" y="129.1">UD-</text>
<text x="173.5" y="129.1">VBUS</text>
<text x="173.8" y="131.7">ACT#</text>
<text x="225.5" y="129">BC817W-25W</text>
<text x="225.5" y="126.6">Q3</text>
<text x="121" y="134.2">GND</text>
<text x="136.5" y="137.7">VIN_5V</text>
<text x="164.3" y="136.8">RXD</text>
<text x="164.3" y="134.2">V3</text>
<text x="174.5" y="134.2">DCD</text>
<text x="174.9" y="136.8">DTR</text>
<text x="189.7" y="133.3">GND</text>
<text x="128.4" y="140.6">VDD_3V3</text>
<text x="164.3" y="141.8">VDD</text>
<text x="164.3" y="139.3">TXD</text>
<text x="174.6" y="141.8">DSR</text>
<text x="174.9" y="139.3">RTS</text>
<text x="208.9" y="139.8">R42</text>
<text x="208.9" y="142.3">10K</text>
<text x="128.9" y="149.6">C39</text>
<text x="141.6" y="149.6">C41</text>
<text x="164.3" y="146.9">VIO</text>
<text x="164.3" y="144.4">GND</text>
<text x="172.3" y="148.1" transform="rotate(-90 172.3 148.1)">EP</text>
<text x="174.9" y="144.4">CTS</text>
<text x="176.5" y="146.9">RI</text>
<text x="225.5" y="148.2">BC817W-25W</text>
<text x="225.5" y="145.7">Q4</text>
<text x="239.4" y="147.5">R43</text>
<text x="240" y="149.9">0R</text>
<text x="128.9" y="152.1">100nF</text>
<text x="141.6" y="152.1">1uF</text>
<text x="155.4" y="161.2">GND</text>
<text x="125" y="163.7">GND</text>
<text x="137.7" y="163.7">GND</text>
<text x="139.4" y="189.8">VDD_3V3</text>
<text x="173.3" y="191.2">U12</text>
<text x="207.2" y="191">VDD_SD</text>
<text x="167.4" y="193.6">TPS22916CYFPR</text>
<text x="169.4" y="197.7">VIN</text>
<text x="176.2" y="197.7">VOUT</text>
<text x="145.4" y="200.4">C42</text>
<text x="145.4" y="202.9">100nF</text>
<text x="169.4" y="202.8">EN</text>
<text x="177" y="202.8">GND</text>
<text x="163.8" y="205.5">R35</text>
<text x="163.8" y="207.9">100K</text>
<text x="193.7" y="205.5">C44</text>
<text x="193.7" y="207.9">10uF</text>
<text x="202.6" y="207.9">100nF</text>
<text x="202.6" y="205.5">C46</text>
<text x="141.5" y="213.3">GND</text>
<text x="183.4" y="210.7">GND</text>
<text x="160.5" y="217.1">GND</text>
<text x="198.6" y="220.9">GND</text>
<text x="150" y="224.4">VDD_SD</text>
<text x="250.3" y="224.4">VDD_3V3</text>
<text x="160" y="232.1">R34</text>
<text x="170.2" y="232.1">R36</text>
<text x="180.3" y="232.1">R37</text>
<text x="190.5" y="232.1">R39</text>
<text x="160" y="234.5">10K</text>
<text x="170.2" y="234.5">10K</text>
<text x="180.3" y="234.5">10K</text>
<text x="190.5" y="234.5">10K</text>
<text x="223.8" y="236.8">ST-TF-003J</text>
<text x="228.7" y="234.3">J2</text>
<text x="218.9" y="240.9">DAT2</text>
<text x="218.9" y="243.4">CD/DAT3</text>
<text x="218.9" y="246">CMD</text>
<text x="233.8" y="240.9">SWITCH</text>
<text x="218.9" y="248.5">VDD</text>
<text x="218.9" y="251.1">CLOCK</text>
<text x="235.6" y="251.1">SHD1</text>
<text x="218.9" y="253.6">VSS</text>
<text x="218.9" y="256.1">DAT0</text>
<text x="235.6" y="253.6">SHD2</text>
<text x="235.6" y="256.1">SHD3</text>
<text x="144" y="264">D6</text>
<text x="160.7" y="264">D7</text>
<text x="170.9" y="264">D8</text>
<text x="181.1" y="264">D9</text>
<text x="191.2" y="264">D10</text>
<text x="201.4" y="264">D11</text>
<text x="218.9" y="258.7">DAT1</text>
<text x="235.6" y="258.7">SHD4</text>
<text x="131.1" y="266.1">ESDPSA0402V05</text>
<text x="160.7" y="266.1">ESDPSA0402V05</text>
<text x="170.9" y="266.1">ESDPSA0402V05</text>
<text x="181.1" y="266.1">ESDPSA0402V05</text>
<text x="191.2" y="266.1">ESDPSA0402V05</text>
<text x="201.4" y="266.1">ESDPSA0402V05</text>
<text x="252.1" y="268.8">GND</text>
<text x="212.7" y="275.2">GND</text>
</g>
<g font-size="1.3" fill="#989898">
<text x="195.7" y="35.4">Test</text>
<text x="198.3" y="33">TP18</text>
<text x="200.7" y="35.4">Point</text>
<text x="216" y="191">Test</text>
<text x="218.6" y="188.6">TP14</text>
<text x="221" y="191">Point</text>
<text x="149.9" y="232.1">R33</text>
<text x="200.7" y="232.1">R40</text>
<text x="250.2" y="230.8">R45</text>
<text x="250.2" y="233.3">10K</text>
<text x="149.9" y="234.5">10K</text>
<text x="200.7" y="234.5">10K</text>
</g>
<g font-size="1.3" fill="#840084">
<text x="115.6" y="41.4">DC6V</text>
<text x="209.4" y="41.8">1%</text>
<text x="221" y="52.8">1%</text>
<text x="230.5" y="51.6">X7R</text>
<text x="36.8" y="56.6">1%</text>
<text x="192.4" y="54.1">X5R</text>
<text x="192.4" y="56.6">10V</text>
<text x="230.5" y="54">25V</text>
<text x="109.9" y="60.5">X7R</text>
<text x="109.9" y="62.9">25V</text>
<text x="150.6" y="61.7">5V</text>
<text x="95.3" y="66.8">1%</text>
<text x="234.8" y="119.3">5%</text>
<text x="193.7" y="125.3">X7R</text>
<text x="209.4" y="125.6">1%</text>
<text x="132.7" y="128.9">X7R</text>
<text x="132.8" y="131.4">25V</text>
<text x="193.7" y="127.7">25V</text>
<text x="209.4" y="144.7">1%</text>
<text x="128.9" y="154.5">X7R</text>
<text x="141.6" y="154.5">X5R</text>
<text x="239.9" y="152.3">5%</text>
<text x="128.9" y="156.9">25V</text>
<text x="141.6" y="156.9">10V</text>
<text x="145.4" y="205.3">X7R</text>
<text x="145.4" y="207.7">25V</text>
<text x="163.8" y="210.3">1%</text>
<text x="193.7" y="210.4">X5R</text>
<text x="193.7" y="212.8">10V</text>
<text x="202.6" y="210.4">X7R</text>
<text x="202.6" y="212.8">25V</text>
<text x="160" y="237">1%</text>
<text x="170.2" y="237">1%</text>
<text x="180.3" y="237">1%</text>
<text x="190.5" y="237">1%</text>
</g>
<g font-size="1.3" fill="#0f0f0f">
<text x="40.6" y="47.9">USB_DN</text>
<text x="40.6" y="45.4">USB_DP</text>
<text x="91.4" y="42.8">USBC_VBUS</text>
<text x="175.3" y="47.9">USB_DN</text>
<text x="175.4" y="50.5">USB_DP</text>
<text x="148.6" y="127.9">USB_DN</text>
<text x="148.6" y="130.5">USB_DP</text>
<text x="148.6" y="133">V3</text>
<text x="195.6" y="135.5">DTR#</text>
<text x="195.6" y="138.1">RTS#</text>
</g>
<g font-size="1.3" fill="#a90000">
<text x="54" y="42.9">A5</text>
<text x="54" y="45.5">A6</text>
<text x="78" y="45.5">B8</text>
<text x="78.1" y="42.9">A4</text>
<text x="53.3" y="53.1">B12</text>
<text x="54" y="48">A7</text>
<text x="54" y="50.5">A8</text>
<text x="78" y="53.1">B5</text>
<text x="78" y="50.5">B6</text>
<text x="78" y="48">B7</text>
<text x="53.4" y="55.6">A12</text>
<text x="78" y="55.6">B4</text>
<text x="161.9" y="130.6">7</text>
<text x="161.9" y="128">8</text>
<text x="179" y="130.6">10</text>
<text x="179.6" y="128">9</text>
<text x="161.9" y="135.6">5</text>
<text x="161.9" y="133.1">6</text>
<text x="179" y="133.1">11</text>
<text x="179" y="135.6">12</text>
<text x="161.9" y="143.3">2</text>
<text x="161.9" y="140.7">3</text>
<text x="161.9" y="138.2">4</text>
<text x="179" y="138.2">13</text>
<text x="179" y="140.7">14</text>
<text x="179" y="143.3">15</text>
<text x="161.9" y="145.8">1</text>
<text x="179" y="145.8">16</text>
<text x="171.2" y="151.2" transform="rotate(-90 171.2 151.2)">17</text>
<text x="166.4" y="196.6">A2</text>
<text x="181.6" y="196.6">A1</text>
<text x="166.3" y="201.7">B2</text>
<text x="181.5" y="201.7">B1</text>
<text x="216" y="239.8">T1</text>
<text x="241.2" y="239.8">G1</text>
<text x="216" y="242.3">T2</text>
<text x="216" y="244.9">T3</text>
<text x="216" y="247.4">T4</text>
<text x="216" y="249.9">T5</text>
<text x="241.3" y="249.9">S1</text>
<text x="216" y="252.5">T6</text>
<text x="216" y="255">T7</text>
<text x="216" y="257.6">T8</text>
<text x="241.3" y="252.5">S2</text>
<text x="241.3" y="255">S3</text>
<text x="241.3" y="257.6">S4</text>
</g>
<g font-size="1.3" fill="#725600">
<text x="239" y="44">PWR_IN_VOLT</text>
<text x="250.4" y="121.5">UART_REST</text>
<text x="147.3" y="136.8">USB_RXD</text>
<text x="147.6" y="139.3">USB_TXD</text>
<text x="251.7" y="154.5">UART_BOOT</text>
<text x="125.9" y="218">SD_PWR_EN</text>
<text x="123.4" y="246">SD_CMD/MOSI</text>
<text x="127" y="243.4">SD_D3/CS</text>
<text x="130.8" y="240.9">SD_D2</text>
<text x="258" y="240.9">SD_DETECT</text>
<text x="124.7" y="251.1">SD_CLK/SCK</text>
<text x="124.9" y="256.1">SD_D0/MISO</text>
<text x="130.8" y="258.7">SD_D1</text>
</g>
<g font-size="1.3" fill="#a1a1a1">
<text x="149.9" y="237">1%</text>
<text x="200.7" y="237">1%</text>
<text x="250.2" y="235.7">1%</text>
</g>
<g font-size=".6" fill="#840000">
<text x="224.2" y="124.5">C</text>
<text x="221.6" y="127">B</text>
<text x="224.2" y="130.2">E</text>
<text x="224.2" y="143.9">E</text>
<text x="221.6" y="147.1">B</text>
<text x="224.2" y="149.6">C</text>
</g>
<g font-size=".5" fill="#006464">
<text x="163.3" y="59.9">ESDPSA0402V05</text>
<text x="174.7" y="59.9">ESDPSA0402V05</text>
</g>
</svg>
